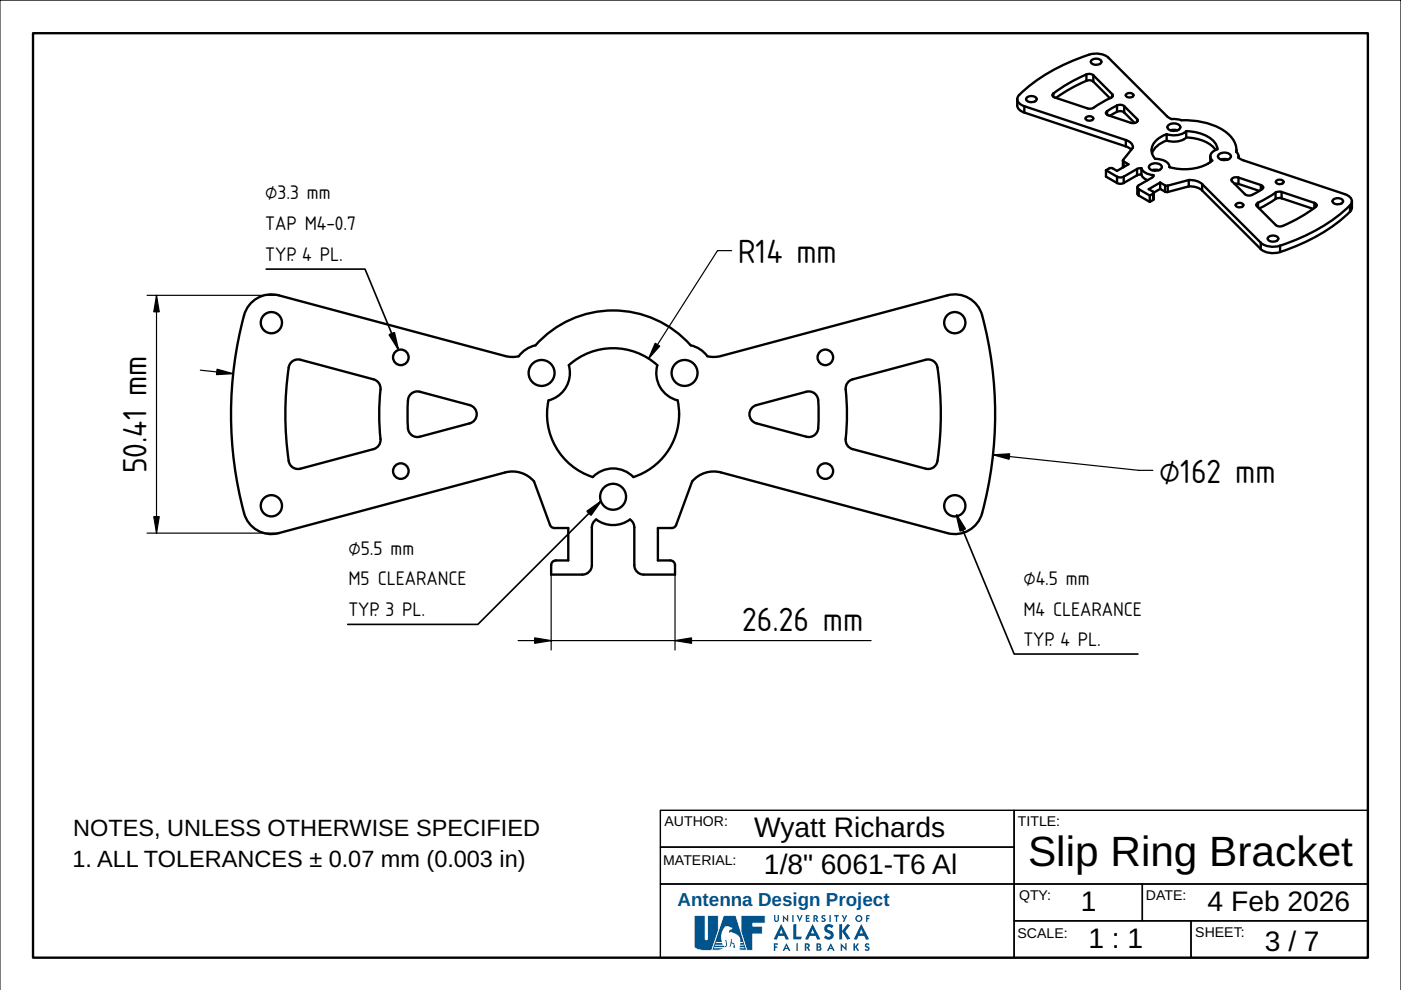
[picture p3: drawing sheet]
<svg xmlns="http://www.w3.org/2000/svg" width="297mm" height="210mm" viewBox="0 0 297 210" stroke-linecap="round" stroke-linejoin="round" font-family="sans-serif">
<path d="M0 0h297v209.9h-297z" fill="#fff" stroke="#000" stroke-width=".21"/>
<path d="M7 7h283v196.1h-283z" fill="none" stroke="#000" stroke-width=".5"/>
<path d="M140 171.8h75v7.8h-75zM140 179.6h75v7.8h-75zM215 171.8h75v15.6h-75zM140 187.4h75v15.7h-75zM215 187.4h27.2v7.8h-27.2zM215 195.2h37.5v7.9h-37.5zM242.2 187.4h47.8v7.8h-47.8zM252.5 195.2h37.5v7.9h-37.5z" fill="none" stroke="#000" stroke-width=".3"/>
<g fill="#00548b">
<path d="M164.1 194h.3v1.1l.2 .1 .2-.1 .1-1.1h.2v1a.51 .51 0 0 1-.5 .5 .51 .51 0 0 1-.5-.5z"/>
<path d="M166 194l.8 .9v-.9h.3v1.5l-.8-.9v.9h-.3z"/>
<path d="M168 194h.3v1.5h-.3z"/>
<path d="M168.9 194h.3l.3 .9 .4-.9h.3l-.7 1.5z"/>
<path d="M170.8 194h.8l.1 .3h-.6v.3h.5v.2h-.5v.4h.6l-.1 .3h-.8z"/>
<path d="M174.2 194.2l.4-.2 .4 .2-.1 .2-.3-.1-.2 .1 .6 .4 .1 .3a.52 .52 0 0 1-.4 .4 .52 .52 0 0 1-.6-.2l.2-.2 .4 .1v-.3a.49 .49 0 0 1-.5-.7z"/>
<path d="M175.9 194h.2v1.5h-.2z"/>
<path d="M176.9 194h1v.3h-.4v1.2h-.3v-1.2h-.4z"/>
<path d="M178.5 194.1l.2-.1 .4 .7 .2-.7 .3 .1-.6 1.4-.3-.1 .2-.5z"/>
<path d="M183.6 194h.8v.3h-.5v.3h.4v.3h-.4v.6h-.3z"/>
<path d="M168.2 196l.6-.1v2.7h1.2l-.2 .6h-1.6z"/>
<path d="M174.9 196.3a1.19 1.19 0 0 1 1.8 0l-.4 .5-.3-.3a.4 .4 0 0 0-.6 .4l.3 .3a1.05 1.05 0 0 1 .9 1.5 1.05 1.05 0 0 1-1.7 .3l-.2-.3 .4-.4a.54 .54 0 0 0 .5 .4 .54 .54 0 0 0 .5-.4l-.3-.4a1 1 0 0 1-1-.6 1 1 0 0 1 .1-1z"/>
<path d="M177.9 196l.6-.1v1.5l1.2-1.5 .6 .3-1.1 1.3 1.1 1.5-.6 .2-1.2-1.7v1.7h-.6z"/>
<path d="M164.1 200h.8l.1 .3h-.6v.4h.4v.3h-.4v.6h-.3z"/>
<path d="M168.8 200h.4v1.6h-.4z"/>
<path d="M178.2 200l1 .9v-.9h.3v1.6l-1-.9v.9h-.3z"/>
<path d="M181 200h.3v.7l.5-.7 .3 .1-.5 .7 .5 .7-.3 .1-.5-.8v.8h-.3z"/>
<path d="M183.4 200.2l.5-.2 .4 .2-.1 .2-.3-.1-.2 .2 .6 .3 .1 .4a.57 .57 0 0 1-.5 .4 .57 .57 0 0 1-.6-.2l.2-.2 .5 .1-.1-.3a.55 .55 0 0 1-.5-.8z"/>
<path d="M157.1 194.1h5.1v1.6h-2.6v.7h2v1.6h-2v3.5h-1.3l-1.2-3.9z"/>
<path d="M172.7 194.3v.4l.3-.1v-.3zM172.5 194l.9 .2v.4l-.3 .2 .4 .6-.3 .1-.5-.8v.8h-.2z"/>
<path d="M181.6 194.7a.5 .5 0 0 0 1 0 .5 .5 0 0 0-1 0zM181.3 194.7a.75 .75 0 0 1 1.5 0 .75 .75 0 0 1-1.5 0z"/>
<path d="M165.6 197l-.3 .9h.7zM165.6 195.9l1.7 3.2-.7 .1-.3-.8h-1.3l-.3 .8-.7-.1z"/>
<path d="M172.3 197l-.4 .9h.7zM172.3 195.9l1.6 3.2-.6 .1-.4-.8h-1.2l-.4 .8-.6-.1z"/>
<path d="M182.6 197l-.3 .9h.7zM182.6 195.9l1.7 3.2-.7 .1-.4-.8h-1.2l-.4 .8-.6-.1z"/>
<path d="M166.7 200.5l-.1 .5h.3zM166.7 200l.9 1.6h-.4l-.1-.4h-.7l-.1 .4h-.4z"/>
<path d="M170.9 200.3v.4l.4-.1v-.2zM170.6 200l.8 .1 .2 .1 .1 .5-.3 .2 .4 .7h-.3l-.6-.8v.8h-.3z"/>
<path d="M173.4 200.9v.4h.4v-.3zM173.4 200.3v.4l.3-.1v-.2zM173.1 200l.8 .1a.4 .4 0 0 1 0 .7 .41 .41 0 0 1 .3 .3 .41 .41 0 0 1-.2 .4l-.9 .1z"/>
<path d="M176.1 200.5l-.1 .5h.3zM176.1 200l.9 1.6h-.4l-.1-.4h-.7l-.1 .4h-.4z"/>
</g>
<path d="M157.2 194.2v3.3l1.2 3.9h1.1v-3.5h2v-1.4h-2v-.9h2.6v-1.4zM157 194h5.3v1.8h-2.6v.5h2v1.8h-2v3.5h-1.4l-1.3-4z" fill="#fff"/>
<path d="M147.2 194.1h2.3v4.9l.2 .3 .3-.3v-4.9h2.3v3.3l-1.4 4.1h.2a6.3 6.3 0 0 1-3.8-.6l-.1-.2z" fill="#00548b"/>
<path d="M147.3 194.2v6.5a3.5 3.5 0 0 0 3.3 .7h.2l1.4-4v-3.2h-2.1v4.9l-.4 .3-.3-.3v-4.9zM147.1 194h2.5v5l.1 .2 .2-.2v-5h2.5v3.4l-1.4 4 .1 .1a6.3 6.3 0 0 1-3.9-.5l-.1-.3z" fill="#fff"/>
<path d="M153.4 194.1h2.6l2.3 7.4h-7.4z" fill="#00548b"/>
<path d="M153.5 194.2l-2.5 7.2h7.2l-2.3-7.2zM153.4 194h2.7l2.3 7.6h-7.6z" fill="#fff"/>
<path d="M155 199.1h.1v.7l.6 .2 .2 1-.5-.2 .2-.3-.1-.3-.4-.2-.2 .7-.3 .1zM153.8 196.4a3.5 3.5 0 0 0-.7 3.3h-1.3l-.1 .2h1.4l.1 .4h-1.6l-.1 .2h1.9l.2 .3 .4-.5-.3-.9 .2-.1 .1 .1 .1 1-.2 .4h-2.5l-.1 .2h2.1l-1.1 .5h5l-.6-.3 .1-.2h1.1l-.1-.2h-1l.1-.3h.8l-.1-.2h-.7v-.4h.6v-.2h-.5l-.1-.6a2.3 2.3 0 0 0-2.1-1.6l-.1 .3-.2-.1 .2-.4 .5-.2 .1-.4-.9-.3z" fill-rule="evenodd" fill="#fff"/>
<g fill="none" stroke="#000" stroke-width=".5">
<path d="M223.3 19.8l-.2 .4 .1 .2 .4 .3 7.3 2.4a1.75 1.75 0 0 0 1.4-.6l3.5-1.9 .1-.3-.1-.3M223.3 19.8v.7M230.3 17.1l.8-.1 .7 .3M230.3 17.1a33.6 33.6 0 0 0-6.4 3.7M230.3 15.8l.8-.1 .7 .3M230.3 15.8a32.9 32.9 0 0 0-7 4M230.3 15.8v1.3M231.4 12.8a1.4 1.4 0 0 1 2.1 .3 1.29 1.29 0 0 1-2.2 0zM231.8 17.3l3.5 3.5M231.8 16l4 4M231.8 16v1.3M235.8 20v.5"/>
<path d="M215.7 21v-.2a2.72 2.72 0 0 1 1.2-1.5 38.5 38.5 0 0 1 14.6-7.9 4.2 4.2 0 0 1 3.5 .8l12.9 12.8a1.69 1.69 0 0 0 1.4 .2l1.2 .3a14.2 14.2 0 0 1 10.3 3.2 4.6 4.6 0 0 1 1.4 3.1M215.7 21v1.4a1.76 1.76 0 0 0 1.5 1.5M215.7 21a1.76 1.76 0 0 0 1.5 1.5M217.2 22.5l21.5 7.2M217.2 23.9l21.5 7.1M217.2 22.5v1.4M217.6 20.8a1.4 1.4 0 0 1 2.2 .2 1.29 1.29 0 0 1-2.3 0zM230.2 24.9a.89 .89 0 0 1 1.6 .3 1.01 1.01 0 0 1-1.6-.1zM234.5 36.1v1.3l2.3 1.4M234.5 36.1l2.3 1.4M234.7 23.6l-.2 .2a.52 .52 0 0 0 .5 .7l4.7 1.5a.99 .99 0 0 0 1.5-.6l-.1-.2M234.7 23.6v.7"/>
<path d="M236.8 23.7l.8-.1 .8 .3M236.8 23.7l-1.5 .9M236.8 22.4l.8-.2 .8 .3M236.8 22.4l-2.1 1.2M236.8 22.4v1.3M236.8 38.8a1.56 1.56 0 0 0 1.4 0M236.8 37.5a1.57 1.57 0 0 0 1.4 0M236.8 37.5v1.3M238.1 34v1.5M238.1 34l.1 .2M238.2 34.2l1.1 .6-2.5 1.4-1.1-.6-.5 .1-.7 .4M238.2 34.2v1.2"/>
<path d="M238.2 37.5v1.3M238.4 23.9l2.2 2.2M238.4 22.5l2.7 2.7M238.4 22.5v1.4M238.7 31l1.2 .7M238.7 29.7a1.7 1.7 0 0 1 1.5 1.6l-2.1 2.7M238.7 29.7v1.3M238.7 20a.89 .89 0 0 1 1.6 .3 1.01 1.01 0 0 1-1.6-.1zM241.1 37.2l-2.9 1.6M241.1 35.8l-2.9 1.7M241.1 35.8v1.4M241.1 25.2v.6"/>
<path d="M241.1 39.7v1.3l.3 .5M241.1 39.7l.3 .4M242 35.7l-.9 .1M242 37l-.9 .2M242 37l.3 .6 1 .6M242 35.7a2.7 2.7 0 0 0 2.5 1.4M242 35.7v1.3M243.9 34.9a1.67 1.67 0 0 1 2.4 .5 1.58 1.58 0 0 1-2.7 0zM244.2 36.1l.8-.1 .7 .1M244.5 37.1l-.1 .4-3 1.8-.3 .4M244.5 37.1v.3M246 38.7l-2.4 1.4 1 .8"/>
<path d="M246 38.7l1 .6M246 38.7v1.4M247 39.3l.6 .1M247 39.3v1.4M247.3 29.8l-1.8 1a3.5 3.5 0 0 0-1.2 1.7M247.3 28.4a4.3 4.3 0 0 0-3.1 3.4l.2 1.2 .5 .7a3.2 3.2 0 0 1 3 1.4l.1 .3M247.3 28.4v1.4M247.6 39.4v1.3M247.8 26.5a1.67 1.67 0 0 1 2.5 .5 1.58 1.58 0 0 1-2.8 0zM248 35.4h.1M248.2 27.6l.7-.1 .7 .1M251.5 29.2a7.9 7.9 0 0 1 6.2 2.6"/>
<path d="M251.5 29.2a4.1 4.1 0 0 1-4.2 .6M251.5 27.8a8.1 8.1 0 0 1 6.1 2.5l.5 1.3a1.96 1.96 0 0 0-1.5 1.5M251.5 27.8a4.1 4.1 0 0 1-4.2 .6M251.5 27.8v1.4M252 39.5l1.7 .2 1.2 .7M252 38.2l1.7 .2 1.2 .6M252 39.5l-4.4 1.2M252 38.2v1.3M252 38.2l-4.4 1.2M254.9 39l12.4 12.5M254.9 39v1.4M256.6 33.1l.4 .9a9.8 9.8 0 0 1-9 1.4"/>
<path d="M256.6 33.1v1.3M258.5 32.7a1.67 1.67 0 0 1 2.5 .4 1.58 1.58 0 0 1-2.8 0zM258.9 33.8l.7-.1 .7 .1M261.7 39h.9M262.2 31.8a.67 .67 0 0 0 .3 .9l.1 .4M262.2 31.8v.4M262.6 37.7a.99 .99 0 0 0-1.5 .6l2.9 2.9a1.91 1.91 0 0 0 2.4-.3l1.4-1a.52 .52 0 0 0-.5-.7M262.6 39l4.4 1.5M262.6 37.7l4.7 1.5M262.6 37.7v1.3M262.6 33.1v.3l1 .6 21.5 7.2a1.94 1.94 0 0 1 1.5 1.5M262.6 33.1v.3"/>
<path d="M267.3 39.2v1.1M270.6 38.4a.89 .89 0 0 1 1.5 .3 1.01 1.01 0 0 1-1.6-.1zM241.4 41.5l2.4 1.3M241.4 40.1l2.4 1.4M241.4 40.1v1.4M243.8 41.5v1.3M244.5 42.4l-.7 .4M244.5 41.1l-.7 .4M244.5 41.1v1.3M244.6 40.9v1.3l-.1 .2M244.6 40.9l-.1 .2M246 40.1l1 .6"/>
<path d="M246 40.1l-1.4 .7M247 40.7h.6M254.9 40.4l12.4 12.4M262 43.3a.89 .89 0 0 1 1.6 .3 1.01 1.01 0 0 1-1.6-.1zM266.7 43l-.3 .3 .1 .4 4 4 1 .3a26.8 26.8 0 0 0 7.6-4.3v-.4l-.4-.3M266.7 43v1M267.3 52.8a4.3 4.3 0 0 0 4.1 .6M267.3 51.5a4.3 4.3 0 0 0 4.1 .6M267.3 51.5v1.3M268.9 50.3a1.4 1.4 0 0 1 2.1 .3 1.29 1.29 0 0 1-2.2 0zM270.4 42.2l-3.4 2M270.4 40.8l-3.7 2.2"/>
<path d="M270.4 40.8v1.4M271.4 52.1v1.3M271.7 42h-.7l-.6 .2M271.7 40.7l-.7-.1-.6 .2M271.7 42l6.7 2.3M271.7 40.7l7 2.3M271.7 40.7v1.3M278.7 43v1.1M282.6 42.4a1.4 1.4 0 0 1 2.2 .3 1.29 1.29 0 0 1-2.3 0zM286.2 44.9a37.5 37.5 0 0 1-14.8 8.5M286.2 43.5a37.5 37.5 0 0 1-14.8 8.6M286.2 43.5v1.4"/>
<path d="M286.6 42.7v1.5l-.4 .7M286.6 42.7l-.4 .8M53.1 64.4a6 6 0 0 1 6-1.8l48.5 13 1.4 .1 1-.2 .8-.9 1-.7 1.7-.7a22 22 0 0 1 32.9 0l1.2 .4 1.1 .6 1.3 1.3 .9 .2 1.5-.1 48.5-13a6 6 0 0 1 7.3 4.3 80 80 0 0 1-.3 42.8 6 6 0 0 1-7 3.3l-48-12.8a6 6 0 0 0-6.2 1.9l-3.3 9.2a1 1 0 0 1-1 .7h-2.9v6.8h2.6a1 1 0 0 1 1 1v2h-6.6a2 2 0 0 1-2-2v-8l-.2-.8-.7-.9a6 6 0 0 1-7.2 0l-.8 .9-.1 .8v8a2 2 0 0 1-2 2h-6.6v-2a1 1 0 0 1 1-1h2.6v-6.8h-2.9a1 1 0 0 1-1-.7l-3.4-9.2a6 6 0 0 0-6.1-1.9l-48 12.8a6 6 0 0 1-7.4-4.2 80 80 0 0 1 .4-42.9zM61.8 76.8a2 2 0 0 1 1.9-.5l15.5 4.1a2 2 0 0 1 1.5 2.2 54.7 54.7 0 0 0 0 11 2 2 0 0 1-1.5 1.6l-15.5 4.2a2 2 0 0 1-2.5-1.7 67.5 67.5 0 0 1 .1-20.2zM120.6 77.4a14 14 0 0 1 18.8 0 6 6 0 0 0 4.3 7.5 14 14 0 0 1-9.4 16.2 6 6 0 0 0-8.6 0 14 14 0 0 1-9.4-16.2 6 6 0 0 0 4.3-7.5zM87.1 83.6l.9-.5h1l10.6 2.8a2 2 0 0 1 1.5 1.9 2 2 0 0 1-1.5 2l-10.6 2.8a2.12 2.12 0 0 1-2.5-2.5v-5.2l.2-.7zM159.6 86.3l.8-.4 10.6-2.8a2.12 2.12 0 0 1 2.5 2.5v4.5a2.13 2.13 0 0 1-2.5 2.5l-10.6-2.8a2 2 0 0 1-.8-3.5zM179.9 80.9l.9-.5 15.5-4.1a2 2 0 0 1 2.5 1.6 67.5 67.5 0 0 1-.1 20.2 2 2 0 0 1-2.4 1.3l-15.5-4.2a2 2 0 0 1-1.5-2.1 54.7 54.7 0 0 0 0-11l.1-.5z"/>
<circle cx="57.5" cy="68.4" r="2.25"/>
<circle cx="85" cy="75.8" r="1.65"/>
<circle cx="114.8" cy="79.1" r="2.75"/>
<circle cx="145.1" cy="79.1" r="2.75"/>
<circle cx="175" cy="75.8" r="1.65"/>
<circle cx="202.4" cy="68.4" r="2.25"/>
<circle cx="85" cy="99.9" r="1.65"/>
<circle cx="175" cy="99.9" r="1.65"/>
<circle cx="57.5" cy="107.2" r="2.25"/>
<circle cx="130" cy="105.3" r="2.75"/>
<circle cx="202.4" cy="107.2" r="2.25"/>
</g>
<path d="M155.1 53.1h-3l-14.6 22.9M31.2 62.6h27.9M33.2 62.6v50.4M42.5 78.5l6.9 .7M210.5 96.4l30.9 3.3h3M31.2 113h27.9M109.9 135.8h74.8M116.9 121.8v16M143.1 121.8v16" fill="none" stroke="#000" stroke-width=".25"/>
<path d="M33.2 62.6l.6 3.5h-1.2zM46 78.3l3.4 .9-3.5 .2zM138.9 72.8l1 .6-2.4 2.6zM210.5 96.4l3.6-.2-.1 1.2zM32.6 109.5h1.2l-.6 3.5zM113.4 135.2l3.5 .6-3.5 .6zM143.1 135.8l3.5-.6v1.2z" fill="#000" stroke="#000" stroke-width=".25"/>
<path d="M56.4 57.1h21l6.9 16.7M127.2 106.5l-25.9 25.9h-27.6M202.9 109.3l12.1 29.4h26.3" fill="none" stroke="#000" stroke-width=".35"/>
<path d="M82.5 71l1.1-.5 .8 3.5zM124.5 108.4l2.9-2.1-2.1 2.9zM202.8 109.1l1.9 3-1.1 .5z" fill="#000" stroke="#000" stroke-width=".35"/>
<text font-size="9" x="218" y="183.6">Slip Ring Bracket</text>
<g font-size="6.7">
<text x="156.4" y="55.7">R14 mm</text>
<text x="31.1" y="100.4" transform="rotate(-90 31.1 100.4)">50.41 mm</text>
<text x="245.8" y="102.3">⌀162 mm</text>
<text x="157.4" y="133.7">26.26 mm</text>
</g>
<g font-size="6">
<text x="159.9" y="177.6">Wyatt Richards</text>
<text x="162" y="185.3">1/8&quot; 6061-T6 Al</text>
<text x="229.2" y="193.1">1</text>
<text x="256" y="193.1">4 Feb 2026</text>
<text x="230.7" y="201">1 : 1</text>
<text x="268.2" y="201.5">3 / 7</text>
</g>
<g font-size="5">
<text x="15.5" y="177.2">NOTES, UNLESS OTHERWISE SPECIFIED</text>
<text x="15.3" y="183.8">1. ALL TOLERANCES ± 0.07 mm (0.003 in)</text>
</g>
<text font-size="4" fill="#00548b" x="143.7" y="192.2">Antenna Design Project</text>
<g font-size="3.9">
<text x="56.2" y="42.3">⌀3.3 mm</text>
<text x="56.2" y="48.8">TAP M4-0.7</text>
<text x="56.2" y="55.3">TYP. 4 PL.</text>
<text x="73.9" y="117.6">⌀5.5 mm</text>
<text x="73.9" y="124.1">M5 CLEARANCE</text>
<text x="217" y="124.1">⌀4.5 mm</text>
<text x="73.9" y="130.6">TYP. 3 PL.</text>
<text x="217" y="130.6">M4 CLEARANCE</text>
<text x="217" y="137.1">TYP. 4 PL.</text>
</g>
<g font-size="3">
<text x="140.9" y="175.2">AUTHOR:</text>
<text x="215.8" y="175.2">TITLE:</text>
<text x="140.6" y="183.3">MATERIAL:</text>
<text x="216.1" y="190.8">QTY:</text>
<text x="243" y="190.8">DATE:</text>
<text x="215.7" y="198.9">SCALE:</text>
<text x="253.4" y="198.6">SHEET:</text>
</g>
</svg>
